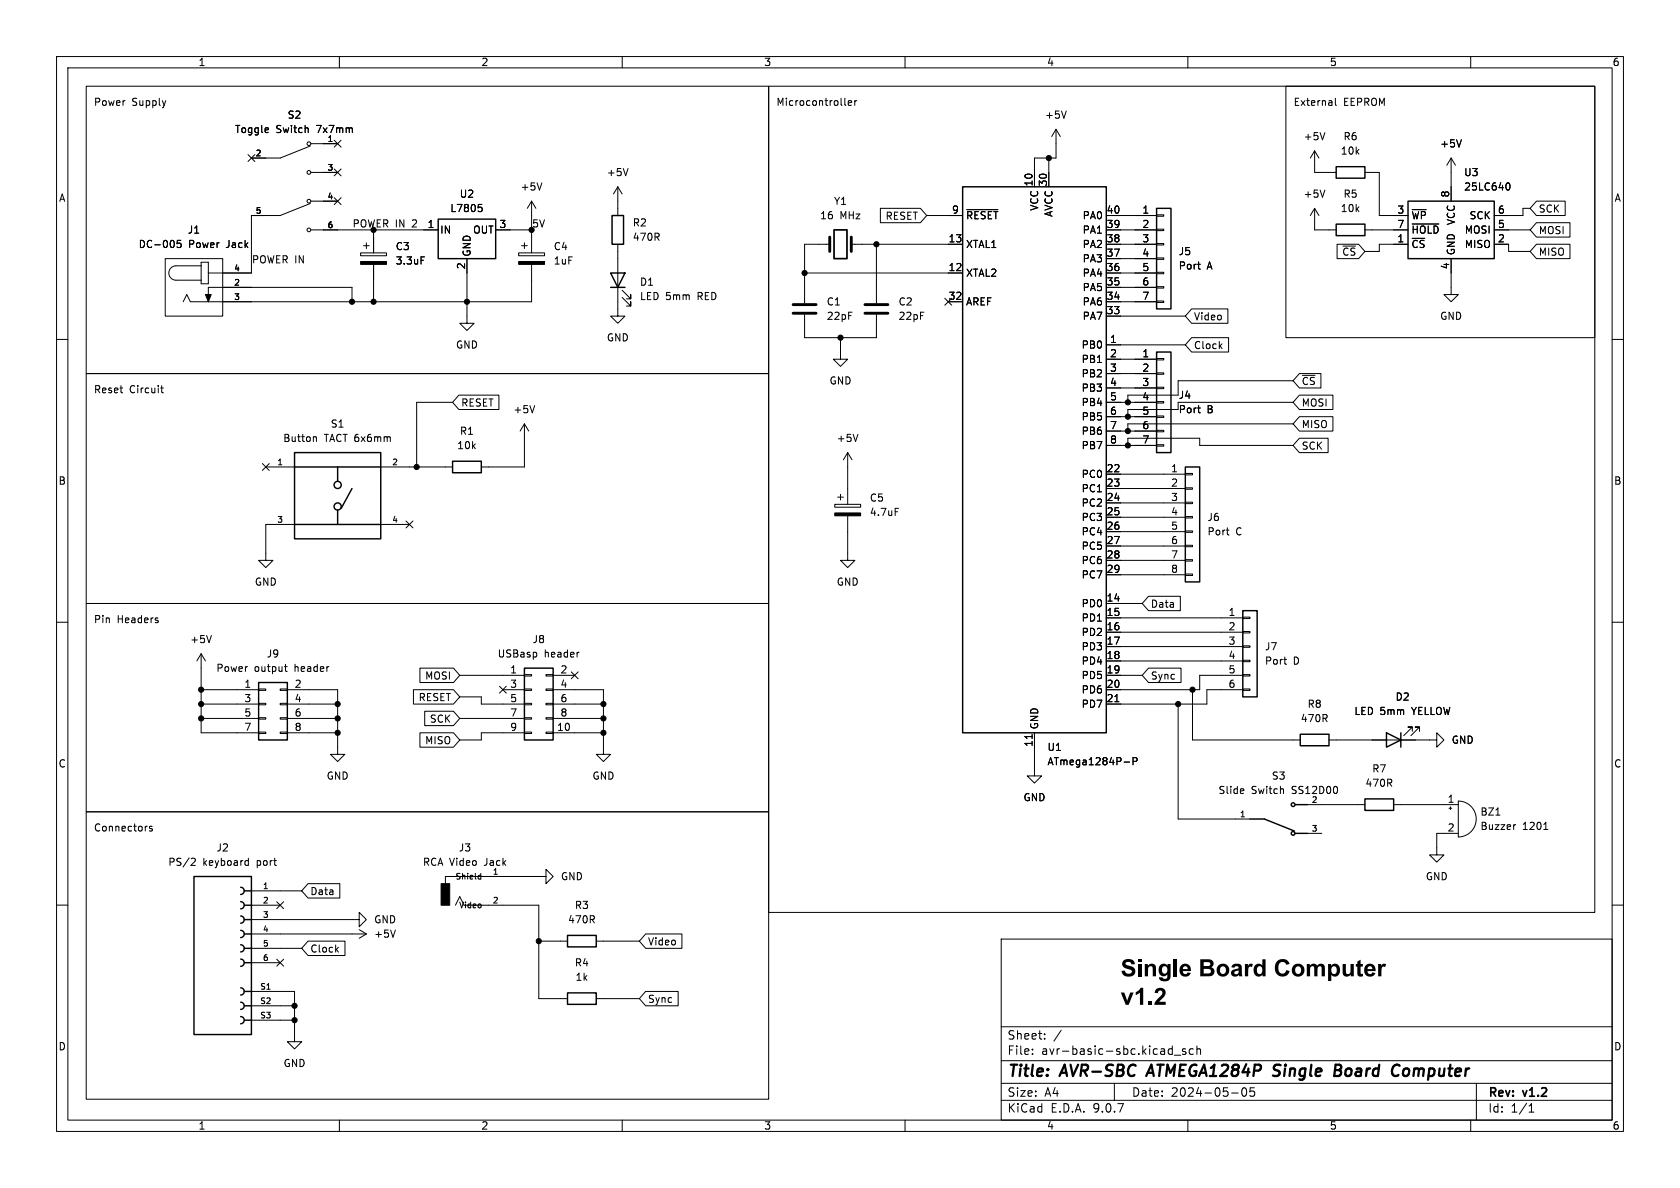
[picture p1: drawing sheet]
<svg xmlns="http://www.w3.org/2000/svg" width="297mm" height="210mm" viewBox="0 0 297 210" stroke-linecap="round" stroke-linejoin="round" font-family="sans-serif">
<g fill="none" stroke="#000" stroke-width=".18">
<path d="M10 10h277v190h-277zM12 12h273v186h-273zM15.2 15.2h120.7v50.8h-120.7zM60 10v2M110 10v2M135.9 15.2h146v146.1h-146zM149.4 18.5l.1 .1M150 18.2l.6-.1-.1-.2-.4-.1-.1 .2v.6h.5M151.1 17.8v.8M151.5 17.8l-.4 .2M160 10v2M188.5 19.6l-.4 1.3"/>
<path d="M210 10v2M227.3 15.2h54.6v44.5h-54.6zM236.1 17.4v1.1l.2 .1M260 10v2M43.8 27.3l1.3 1.2M45.1 27.3l-1.3 1.2M47.3 22.6l.2 .3-.6 .1M47.4 23.4h-.1M54.9 36l-5.4 2.1h-5.1v10.2h-7.6M54.9 25.8l-5.4 2.1h-5.1M55 25.4h4.7M55 30.5h4.7"/>
<path d="M55 35.6h4.7M59.1 24.8l1.2 1.2M59.1 35l1.2 1.2M59.1 29.9l1.2 1.2M60.3 24.8l-1.2 1.2M60.3 35l-1.2 1.2M60.3 29.9l-1.2 1.2M84.6 36.1h.6M84.7 36.6h.3l.2 .3v.4l-.5 .1M94 35.6l-.8 1.2M94 35.6l.7 1.2M94 35.6v9.1"/>
<path d="M95.8 32.3l-.4 1.3M109.2 33l-.7 1.3M109.2 33l.8 1.3M109.2 33v5.1M111 29.8l-.4 1.3M155.6 36.8h7.1l1.1 1.3-1.1 1.3h-7.1zM163.8 38.1h6.4M170.9 37.1h5.5M185.4 27.9v5.1M186.7 22.9v5h-3.8v5.1M186.7 22.9l-.8 1.2M186.7 22.9l.8 1.2"/>
<path d="M195.6 38.1h8.9M204.5 38h1.2v.2h-1.2zM232.4 26.7v3.8h3.8M232.4 36.8v3.8h3.8M232.4 36.8l-.8 1.3M232.4 36.8l.8 1.3M232.4 26.7l-.8 1.2M232.4 26.7l.8 1.2M234.2 33.6l-.4 1.3M234.2 23.4l-.4 1.3M241.3 30.5h2.5v7.6h5.1M249.7 37.1h2.4"/>
<path d="M249.7 39.6h4.7M256.5 27.9v7.7M256.5 27.9l-.7 1.3M256.5 27.9l.8 1.3M258.4 24.7l-.5 1.3M266.4 32.4l.1-.1a.68 .68 0 0 1 .5 .7 .68 .68 0 0 1-.5 .6l-.1-.1M270.5 36.8h-1.3v1.3h-5M271.6 39.4h6v2.5h-6l-1.1-1.3zM271.6 35.6h5.1v2.5h-5.1l-1.1-1.3zM29.2 45.7h10.2v10.2h-10.2zM32 42.5h-.6l-.1 .6 .2-.1h.4l.1 .2v.4l-.2 .2-.5-.2M35.6 47h-4.5a1.27 1.27 0 0 0-1.2 1.3 1.27 1.27 0 0 0 1.2 1.2h4.5"/>
<path d="M35.6 46.4h1.2v3.8h-1.2zM36.8 53.3v-2.5h25.4v2.5M55 40.6h22.5M63.8 44.7h4.5v.5h-4.5zM64.3 43.4h1M64.8 42.9v1M66 40.6v4.1M66 46.7v6.6M74.4 45.4h.6M82.5 45.7v11.5h1.3l-1.3 1.2-1.2-1.2h1.2M87.6 40.6h6.4M91.7 44.7h4.6v.5h-4.6z"/>
<path d="M92.2 43.4h1M92.7 42.9v1M94 46.7v6.6h-60.3l-.7-1.2-.6 1.2M109.2 43.2v12.7h1.3l-1.3 1.3-1.3-1.3h1.3M110 52.6l1.5 1.5v-.8v.8h-.8M110 51.3l1.5 1.5v-.7v.7h-.8M142.2 55.6v4.1h12.7v-4.1M142.2 48.3h28M146.7 43.2h-4.5v10.4M148.6 59.7v3.8h1.3l-1.3 1.3-1.3-1.3h1.3M150.5 43.2h19.7M154.9 43.2v10.4"/>
<path d="M167 52.7l1.2 1.2M167.6 53.3h2.6M168.2 52.7l-1.2 1.2M195.6 43.2h8.9M195.6 48.3h8.9M195.6 50.8h8.9M195.6 53.3h8.9M195.6 40.6h8.9M195.6 45.7h8.9M195.6 55.9h13.9M204.5 40.5h1.2v.3h-1.2zM204.5 43.1h1.2v.2h-1.2z"/>
<path d="M204.5 45.6h1.2v.2h-1.2zM204.5 48.1h1.2v.3h-1.2zM204.5 50.7h1.2v.2h-1.2zM204.5 53.2h1.2v.3h-1.2zM210.7 59.7h6.5v2.5h-6.5l-1.2-1.2zM210.7 54.6h6.4v2.6h-6.4l-1.2-1.3zM211.7 46.7h.5M212.1 47.6h.1M236.4 43.2h3.8l1.1 1.3-1.1 1.2h-3.8zM241.3 40.6h7.6M248.9 43.2h-5.1v1.3h-2.5M256.5 45.7v6.4h1.3l-1.3 1.2-1.2-1.2h1.2"/>
<path d="M264.2 43.2h2.5v1.3h3.8M264.2 40.6h6.3M271.6 43.2h6v2.5h-6l-1.1-1.2zM10 60h2M15.2 66h120.7v40.7h-120.7zM28.4 68.6h.5M28.6 68.2v1.1l.3 .1M55.6 77.2l.3 .2v.6M80 71.1h-6.3v11.5M81.1 69.8h7.1v2.6h-7.1l-1.1-1.3zM92.7 74.9v7.7h-7.6M92.7 74.9l-.8 1.3"/>
<path d="M92.7 74.9l.8 1.3M94.5 71.7l-.4 1.3M151.7 76.8l-.4 1.2M195.6 63.5h8.9M195.6 66h8.9M195.6 68.6h8.9M195.6 71.1h8.9M195.6 73.7h8.9M195.6 76.2h8.9M195.6 78.7h8.9M195.6 61h13.9M199.4 78.7v-1.2h12.7v1.2h16.5"/>
<path d="M204.5 63.4h1.2v.2h-1.2zM204.5 65.9h1.2v.3h-1.2zM204.5 68.5h1.2v.2h-1.2zM204.5 71h1.2v.2h-1.2zM204.5 73.5h1.2v.3h-1.2zM204.5 76.1h1.2v.2h-1.2zM204.5 78.6h1.2v.3h-1.2zM211.7 72.1h.5M212.1 73h.1M215.7 61.1l.3 .5M216 60.8l-.4 .5M228.6 71.1h-20.3v1.3h-8.9v1.3"/>
<path d="M228.6 67.3h-20.3v2.6h-8.9v1.2M228.6 74.9h-29.2v1.3M229.7 77.5h5.1v2.5h-5.1l-1.1-1.3zM229.7 73.7h5.9v2.5h-5.9l-1.1-1.3zM229.7 66h3.8v2.6h-3.8l-1.1-1.3zM229.7 69.8h5.9v2.6h-5.9l-1.1-1.3zM285 60h2M46.4 81.9l1.2 1.3M47 82.6h5.1M47.6 81.9l-1.2 1.3M52.1 92.7h-5.1v6.4h1.3l-1.3 1.2-1.3-1.2h1.3M67.3 82.6h12.7"/>
<path d="M67.3 92.7h5.1M71.8 92.1l1.2 1.2M73 92.1l-1.2 1.2M147.6 89.2h4.5v.5h-4.5zM148.1 87.9h1M148.6 87.4v1M149.9 91.2v7.9h1.2l-1.2 1.2-1.3-1.2h1.3M149.9 80v9.2M149.9 80l-.8 1.3M149.9 80l.7 1.3M158.3 89.9h.6M195.6 83.8h13.9"/>
<path d="M195.6 86.4h13.9M195.6 88.9h13.9M195.6 91.4h13.9M195.6 94h13.9M195.6 96.5h13.9M195.6 99.1h13.9M209.5 83.7h1.3v.2h-1.3zM209.5 86.2h1.3v.3h-1.3zM209.5 88.8h1.3v.2h-1.3zM209.5 91.3h1.3v.3h-1.3zM209.5 93.9h1.3v.2h-1.3zM209.5 96.4h1.3v.2h-1.3z"/>
<path d="M209.5 98.9h1.3v.3h-1.3zM216.8 93.7h.5M217.2 94.6h.1M10 110h2M15.2 106.7h120.7v36.8h-120.7zM27.9 109.7v.3M35.6 115.6v13.9h10.1M35.6 115.6l-.8 1.2M35.6 115.6l.7 1.2M37.4 112.3l-.4 1.3M50.3 117.8h.5M50.5 117.4v1.1l.3 .2"/>
<path d="M74.2 118.1h6l1.1 1.3-1.1 1.3h-6zM81.3 119.4h11.4M92.7 119.3h1.3v.2h-1.3zM96.5 119.3h1.3v.2h-1.3zM97.8 119.4h3.8M101 118.8l1.2 1.2M102.2 118.8l-1.2 1.2M102.3 115.3h.1M195.6 119.4h6.3M195.6 109.2h24.1M195.6 111.8h24.1M195.6 114.3h24.1"/>
<path d="M195.6 116.8h24.1M195.6 101.6h13.9M195.6 106.7h6.3M203 105.4h5.7v2.6h-5.7l-1.1-1.3zM203 118.1h5.8v2.6h-5.8l-1.1-1.3zM209.5 101.5h1.3v.2h-1.3zM219.7 109.1h1.3v.2h-1.3zM219.7 111.6h1.3v.3h-1.3zM219.7 114.2h1.3v.2h-1.3zM219.7 116.7h1.3v.3h-1.3zM219.7 119.3h1.3v.2h-1.3zM219.7 119.4h-7.6v2.5h-16.5"/>
<path d="M227 116.6h.4M227.3 117.4h.1M285 110h2M35.6 121.9h10.1M35.6 124.5h10.1M35.6 127h10.1M45.7 121.8h1.3v.2h-1.3zM45.7 124.3h1.3v.3h-1.3zM45.7 126.9h1.3v.2h-1.3zM45.7 129.4h1.3v.3h-1.3zM49.5 121.8h1.3v.2h-1.3zM49.5 124.3h1.3v.3h-1.3z"/>
<path d="M49.5 126.9h1.3v.2h-1.3zM49.5 129.4h1.3v.3h-1.3zM50.8 121.9h8.9v11.5h1.3l-1.3 1.2-1.3-1.2h1.3M50.8 124.5h8.9M50.8 127h8.9M50.8 129.5h8.9M73.1 121.9h7.1l1.1 1.3-1.1 1.3h-7.1zM74.2 129.5h6l1.1 1.3-1.1 1.3h-6zM75.1 125.7h5.1l1.1 1.3-1.1 1.3h-5.1zM81.3 123.2h3.8v1.3h7.6M81.3 127h11.4M88.3 121.3l1.2 1.2"/>
<path d="M88.9 121.9h3.8M89.5 121.3l-1.2 1.2M92.7 121.8h1.3v.2h-1.3zM92.7 124.3h1.3v.3h-1.3zM92.7 126.9h1.3v.2h-1.3zM92.7 129.4h1.3v.3h-1.3zM92.7 129.5h-7.6v1.3h-3.8M96.5 121.8h1.3v.2h-1.3zM96.5 124.3h1.3v.3h-1.3zM96.5 126.9h1.3v.2h-1.3zM96.5 129.4h1.3v.3h-1.3zM97.8 121.9h8.9v11.5h1.2l-1.2 1.2-1.3-1.2h1.3"/>
<path d="M97.8 124.5h8.9M97.8 127h8.9M97.8 129.5h8.9M182.5 129.8v.8M182.9 129.5v7.7h1.2l-1.2 1.2-1.3-1.2h1.3M197.1 124h.7M198.7 134.7h1M200.3 134.6l.6-.1 .1-.1v-.3l-.7-.2v1.3M208.3 124.5v20.3h12.7M210.8 121.9v8.9h19.1M219.7 121.8h1.3v.2h-1.3zM219.7 139.4l.2 .3-.6 .2"/>
<path d="M219.7 121.9h-6.3v2.6h-17.8M234.9 130.8h19.1v-1.3l1.3 1.3-1.3 1.3v-1.3M249.7 129.3v-.8h-.8h.8l-1.5 1.5M251 129.3v-.8h-.8h.8l-1.6 1.5M15.2 143.5h120.7v50.8h-120.7zM26.9 146.1h-.3l-.2 .1 .1 .2 .4 .1v.3h-.5M34 151.7l.4 .1 .1 .3-.8 .9h.8M43.5 152.1l.4 .1M43.9 152.9l-.4 .1M43.9 151.7v1.3M44.4 157.5h8.9M48.9 159.4l1.2 1.2"/>
<path d="M50.1 159.4l-1.2 1.2M54.5 156.2h5.6v2.6h-5.6l-1.2-1.3zM84.7 154.7l.3 .1M85 154.4v1M85 155.4h-.3M96.5 154.9v1.3l1.3-1.3-1.3-1.2v1.2h-17.8v1.3M219.8 140.2l-.1 .1M231.1 142.2h10.2M231.1 147.3h2.6M246.4 142.2h11.4M256.2 142.9h.5M256.4 142.6v.5"/>
<path d="M257.8 147.3h-3.8v3.8h1.3l-1.3 1.3-1.3-1.3h1.3M257.8 141.6a3.2 3.2 0 0 1 3.2 3.2 3.2 3.2 0 0 1-3.2 3.2zM264.5 144.1h.7M268 145.8h-.3M272.9 146.6h.7M10 160h2M44.4 175.3h7.7v8.9h1.2l-1.2 1.2-1.3-1.2h1.3M44.4 162.6h19.1v-1.3l1.3 1.3-1.3 1.2v-1.2M44.4 165.1h20.4M44.4 160h5.1M44.4 167.6h8.9M44.4 170.2h5.1"/>
<path d="M44.4 177.8h7.7M48.9 169.6l1.2 1.2M50.1 169.6l-1.2 1.2M54.5 166.4h6.5v2.5h-6.5l-1.2-1.3zM59.5 167.8l.3 .5M59.8 167.5l-.5 .4M63.5 164.3l1.3 .8M64.8 165.1l-1.3 .8M69.9 164.4l-.4 1.3M80.5 160l.8-1.5 .7 1.5M83.8 160h11.4v16.5h5.1M95.2 166.4h5.1"/>
<path d="M105.4 166.4h7.6M105.4 176.5h7.6M114.1 175.3h5.8v2.5h-5.8l-1.1-1.3zM114.1 165.1h6.5v2.5h-6.5l-1.1-1.2zM177 166h108v32h-108zM285 160h2M44.4 180.3h7.7M60 198v2M110 198v2M160 198v2M177 194.5h108M177 191.5h108"/>
<path d="M177 187.5h108M177 181.5h108M182.5 186.3v.1M182.5 185.5v.1M184.7 183.6v.1M184.7 182.8v.1M187.6 182.1l-1.3 2M197 191.5v3M206.8 185.4l.4 .1M207.2 184.9v1.5M207.2 186.3l-.4 .1M207.6 186.5h1.1"/>
<path d="M209.6 185.5l-.4-.1-.2 .2 .1 .2 .5 .2v.3h-.6M210 198v2M211 185.5l-.5-.1-.3 .3v.4l.2 .2h.6M211.6 185.5l.2-.1 .4 .1v.9M211.6 184.9v1.5M217.7 193.2h1.2M219.7 192.4l.2-.1a.81 .81 0 0 1 .6 .6 .81 .81 0 0 1-.3 .8l-.2 .1a.81 .81 0 0 1-.3-1.4zM221.7 192.3h-.7v.7l.2-.1h.5l.1 .3-.1 .5-.2 .1-.5-.1M260 198v2M261 191.5v6.5M270.3 196.6h.9M270.3 195.5l.4-.4v1.5"/>
<circle cx="54.6" cy="25.4" r=".33"/>
<circle cx="54.6" cy="30.5" r=".33"/>
<circle cx="54.6" cy="35.6" r=".33"/>
<circle cx="54.6" cy="40.6" r=".33"/>
</g>
<path d="M203.6 188.2l-1 2M226.1 190a.85 .85 0 0 1-1.1 .1M226.1 188.2l-.7 .1a.46 .46 0 0 0-.2 .5 .46 .46 0 0 0 .3 .4l.6 .2M236 189.2h.7M236.1 188.2h.7a.49 .49 0 0 1 .3 .5 .49 .49 0 0 1-.4 .5M236.7 189.2l.2 .1a.58 .58 0 0 1-.3 .9h-.7M248.8 188.9a.62 .62 0 0 0-.7 .4v.7a.52 .52 0 0 0 .7 .1" fill="none" stroke="#000" stroke-width=".4"/>
<path d="M140.2 53.8h4.1M140.2 55.4h4.1M146.7 41.9v2.6M150.5 41.9v2.6M152.9 53.8h4.1M152.9 55.4h4.1" fill="none" stroke="#000" stroke-width=".51"/>
<g fill="#000" stroke="#000" stroke-width=".18">
<path d="M36.3 52.1h1l-.5 1.2zM63.8 46.2h4.5v.5h-4.5zM91.7 46.2h4.6v.5h-4.6zM147.6 90.7h4.5v.5h-4.5zM78 156.2h1.5v3.8h-1.5z"/>
<circle cx="185.4" cy="27.9" r=".46"/>
<circle cx="62.2" cy="53.3" r=".46"/>
<circle cx="66" cy="40.6" r=".46"/>
<circle cx="66" cy="53.3" r=".46"/>
<circle cx="82.5" cy="53.3" r=".46"/>
<circle cx="94" cy="40.6" r=".46"/>
<circle cx="142.2" cy="48.3" r=".46"/>
<circle cx="148.6" cy="59.7" r=".46"/>
<circle cx="154.9" cy="43.2" r=".46"/>
<circle cx="199.4" cy="71.1" r=".46"/>
<circle cx="199.4" cy="76.2" r=".46"/>
<circle cx="199.4" cy="73.7" r=".46"/>
<circle cx="199.4" cy="78.7" r=".46"/>
<circle cx="73.7" cy="82.6" r=".46"/>
<circle cx="35.6" cy="127" r=".46"/>
<circle cx="35.6" cy="121.9" r=".46"/>
<circle cx="35.6" cy="124.5" r=".46"/>
<circle cx="59.7" cy="129.5" r=".46"/>
<circle cx="59.7" cy="127" r=".46"/>
<circle cx="59.7" cy="124.5" r=".46"/>
<circle cx="106.7" cy="127" r=".46"/>
<circle cx="106.7" cy="124.5" r=".46"/>
<circle cx="106.7" cy="129.5" r=".46"/>
<circle cx="208.3" cy="124.5" r=".46"/>
<circle cx="210.8" cy="121.9" r=".46"/>
<circle cx="52.1" cy="177.8" r=".46"/>
<circle cx="95.2" cy="166.4" r=".46"/>
<circle cx="52.1" cy="180.3" r=".46"/>
</g>
<g fill="none" stroke="#000" stroke-width=".25">
<path d="M77.5 38.7h10.1v7h-10.1zM108.2 38.1h2v5.1h-2zM170.2 33h25.4v96.5h-25.4zM204.5 36.8h2.5v17.8h-2.5zM236.2 39.6h5.1v2.1h-5.1zM236.2 29.5h5.1v2h-5.1zM248.9 35.6h15.3v10.1h-15.3zM107.9 48.3h2.6l-1.3 2.5zM107.9 50.8h2.6M204.5 62.2h2.5v17.8h-2.5zM52.1 80h15.2v15.3h-15.2zM52.1 82.6h15.2"/>
<path d="M52.1 92.7h15.2M59.7 82.6v2.5M59.7 90.2v2.5M62.2 86.4l-1.9 3.5M80 81.5h5.1v2.1h-5.1zM209.5 82.6h2.6v20.3h-2.6zM92.7 118.1h5.1v12.7h-5.1zM219.7 108h2.5v15.2h-2.5zM45.7 120.7h5.1v10.1h-5.1zM229.9 129.8h5v2h-5zM245.1 129.5l2.5 1.3-2.5 1.3zM247.6 129.5v2.6"/>
<path d="M34.3 154.9h10.1v28h-10.1zM42.5 156.8a.64 .64 0 0 1 .7 .7 .64 .64 0 0 1-.7 .6M42.5 159.4a.64 .64 0 0 1 .7 .6 .64 .64 0 0 1-.7 .7M43.2 157.5h1.2M221 144.8h2.5l5.4 2.1M229 142.2h2.1M229 147.3h2.1M241.3 141.2h5.1v2.1h-5.1zM42.5 161.9a.64 .64 0 0 1 .7 .7 .64 .64 0 0 1-.7 .6M42.5 164.5a.64 .64 0 0 1 .7 .6 .64 .64 0 0 1-.7 .6M42.5 167a.64 .64 0 0 1 .7 .6 .64 .64 0 0 1-.7 .7M42.5 169.5a.64 .64 0 0 1 .7 .7 .64 .64 0 0 1-.7 .6"/>
<path d="M42.5 174.6a.64 .64 0 0 1 .7 .7 .64 .64 0 0 1-.7 .6M42.5 177.2a.64 .64 0 0 1 .7 .6 .64 .64 0 0 1-.7 .6M42.5 179.7a.64 .64 0 0 1 .7 .6 .64 .64 0 0 1-.7 .7M43.2 160h1.2M43.2 162.6h1.2M43.2 165.1h1.2M43.2 167.6h1.2M43.2 170.2h1.2M43.2 175.3h1.2M43.2 177.8h1.2M100.3 165.4h5.1v2h-5.1zM100.3 175.5h5.1v2h-5.1z"/>
<path d="M43.2 180.3h1.2"/>
<circle cx="59.7" cy="85.7" r=".63"/>
<circle cx="59.7" cy="89.5" r=".63"/>
<circle cx="228.6" cy="147.3" r=".33"/>
<circle cx="228.6" cy="142.2" r=".33"/>
</g>
<path d="M147.4 40.6h2.3v5.1h-2.3z" fill="none" stroke="#000" stroke-width=".3"/>
<g font-size="4.2">
<text x="198.1" y="173.1">Single Board Computer</text>
<text x="198.1" y="178.1">v1.2</text>
</g>
<g font-size="2.8">
<text x="178" y="190.9">Title:</text>
<text x="187.7" y="190.9">AVR-SBC</text>
<text x="203.8" y="190.9">ATMEGA1284P</text>
<text x="226.8" y="190.9">Single</text>
<text x="238.3" y="190.9">Board</text>
<text x="249.3" y="190.9">Computer</text>
</g>
<g font-size="2.1">
<text x="178" y="184">Sheet:</text>
<text x="178" y="186.7">File:</text>
<text x="184.1" y="186.7">avr-basic-sbc.kicad_sch</text>
<text x="178" y="196.9">KiCad</text>
<text x="178" y="194.1">Size:</text>
<text x="184.7" y="194.1">A4</text>
<text x="185.7" y="196.9">E.D.A.</text>
<text x="193.3" y="196.9">9.0.7</text>
<text x="200" y="194.1">Date:</text>
<text x="207" y="194.1">2024-05-05</text>
<text x="263" y="194.3">Rev:</text>
<text x="263" y="196.9">Id:</text>
<text x="267.1" y="196.9">1/1</text>
<text x="269.4" y="194.3">v1.2</text>
</g>
<g font-size="1.8">
<text x="35" y="11.9">1</text>
<text x="85" y="11.9">2</text>
<text x="135" y="11.9">3</text>
<text x="185" y="11.9">4</text>
<text x="235" y="11.9">5</text>
<text x="285" y="11.9">6</text>
<text x="16.5" y="18.8">Power</text>
<text x="23.3" y="18.8">Supply</text>
<text x="41.4" y="23.7">Toggle</text>
<text x="48.8" y="23.7">Switch</text>
<text x="50.8" y="21.2">S2</text>
<text x="56.1" y="23.7">7x7mm</text>
<text x="137.2" y="18.8">Microcontroller</text>
<text x="184.7" y="21.2">+5V</text>
<text x="228.6" y="18.8">External</text>
<text x="237.5" y="18.8">EEPROM</text>
<text x="230.4" y="25">+5V</text>
<text x="236.9" y="27.5">10k</text>
<text x="237.4" y="25">R6</text>
<text x="254.5" y="26.3">+5V</text>
<text x="10.3" y="35.9">A</text>
<text x="81.2" y="35.2">U2</text>
<text x="91.9" y="33.9">+5V</text>
<text x="107.2" y="31.3">+5V</text>
<text x="182.6" y="33.1" transform="rotate(-90 182.6 33.1)">10</text>
<text x="185.2" y="33.1" transform="rotate(-90 185.2 33.1)">30</text>
<text x="230.4" y="35.2">+5V</text>
<text x="237.4" y="35.2">R5</text>
<text x="256.3" y="35" transform="rotate(-90 256.3 35)">8</text>
<text x="258.7" y="31.3">U3</text>
<text x="258.7" y="33.9">25LC640</text>
<text x="285.3" y="35.9">A</text>
<text x="33.1" y="41.5">J1</text>
<text x="62.2" y="40.3">POWER IN</text>
<text x="73" y="40.3">2</text>
<text x="75.5" y="40.4">1</text>
<text x="77.7" y="41.5">IN</text>
<text x="79.5" y="37.7">L7805</text>
<text x="83.5" y="41.5">OUT</text>
<text x="88.2" y="40.4">3</text>
<text x="94" y="40.3">5V</text>
<text x="111.8" y="40.2">R2</text>
<text x="144.9" y="39">16</text>
<text x="147.3" y="36.4">Y1</text>
<text x="148.5" y="39">MHz</text>
<text x="156.5" y="39.1">RESET</text>
<text x="168.2" y="37.8">9</text>
<text x="170.7" y="39">~{RESET}</text>
<text x="183.7" y="37.4" transform="rotate(-90 183.7 37.4)">VCC</text>
<text x="186.3" y="38.4" transform="rotate(-90 186.3 38.4)">AVCC</text>
<text x="191.3" y="39">PA0</text>
<text x="191.3" y="41.5">PA1</text>
<text x="195.5" y="37.8">40</text>
<text x="195.5" y="40.4">39</text>
<text x="201.9" y="37.8">1</text>
<text x="201.9" y="40.4">2</text>
<text x="236.9" y="37.7">10k</text>
<text x="246.9" y="37.8">3</text>
<text x="246.9" y="40.4">7</text>
<text x="249.4" y="39">~{WP}</text>
<text x="249.4" y="41.5">~{HOLD}</text>
<text x="257.4" y="39.9" transform="rotate(-90 257.4 39.9)">VCC</text>
<text x="258.9" y="41.5">MOSI</text>
<text x="259.7" y="39">SCK</text>
<text x="264.7" y="37.8">6</text>
<text x="264.7" y="40.4">5</text>
<text x="271.9" y="41.6">MOSI</text>
<text x="271.9" y="37.8">SCK</text>
<text x="24.4" y="44">DC-005</text>
<text x="33.3" y="44">Power</text>
<text x="40.1" y="44">Jack</text>
<text x="44.4" y="46.6">POWER IN</text>
<text x="69.9" y="44.4">C3</text>
<text x="69.9" y="47">3.3uF</text>
<text x="82.3" y="47.7" transform="rotate(-90 82.3 47.7)">2</text>
<text x="83.4" y="45.5" transform="rotate(-90 83.4 45.5)">GND</text>
<text x="97.8" y="44.4">C4</text>
<text x="97.8" y="47">1uF</text>
<text x="111.8" y="42.8">470R</text>
<text x="167.6" y="42.9">13</text>
<text x="170.7" y="44">XTAL1</text>
<text x="191.3" y="44">PA2</text>
<text x="191.3" y="46.6">PA3</text>
<text x="195.5" y="42.9">38</text>
<text x="195.5" y="45.5">37</text>
<text x="201.9" y="42.9">3</text>
<text x="201.9" y="45.5">4</text>
<text x="208.3" y="45.3">J5</text>
<text x="208.3" y="47.9">Port</text>
<text x="213.4" y="47.9">A</text>
<text x="237.2" y="45.4">~{CS}</text>
<text x="246.9" y="42.9">1</text>
<text x="249.4" y="44">~{CS}</text>
<text x="256.3" y="47.7" transform="rotate(-90 256.3 47.7)">4</text>
<text x="257.4" y="45.2" transform="rotate(-90 257.4 45.2)">GND</text>
<text x="258.9" y="44">MISO</text>
<text x="264.7" y="42.9">2</text>
<text x="271.9" y="45.4">MISO</text>
<text x="113" y="50.7">D1</text>
<text x="113" y="53.3">LED 5mm</text>
<text x="123.4" y="53.3">RED</text>
<text x="167.6" y="48">12</text>
<text x="167.6" y="53.1">32</text>
<text x="170.7" y="49.1">XTAL2</text>
<text x="191.3" y="49.1">PA4</text>
<text x="191.3" y="51.7">PA5</text>
<text x="195.5" y="48">36</text>
<text x="195.5" y="50.5">35</text>
<text x="195.5" y="53.1">34</text>
<text x="201.9" y="48">5</text>
<text x="201.9" y="50.5">6</text>
<text x="201.9" y="53.1">7</text>
<text x="146.1" y="54.2">C1</text>
<text x="146.1" y="56.7">22pF</text>
<text x="158.8" y="54.2">C2</text>
<text x="158.8" y="56.7">22pF</text>
<text x="170.7" y="54.2">AREF</text>
<text x="191.3" y="54.2">PA6</text>
<text x="191.3" y="56.7">PA7</text>
<text x="195.5" y="55.6">33</text>
<text x="211" y="56.8">Video</text>
<text x="254.5" y="56.7">GND</text>
<text x="80.5" y="61.8">GND</text>
<text x="107.2" y="60.6">GND</text>
<text x="191.1" y="61.8">PB0</text>
<text x="191.1" y="64.4">PB1</text>
<text x="196.1" y="60.7">1</text>
<text x="196.1" y="63.2">2</text>
<text x="196.1" y="65.8">3</text>
<text x="201.9" y="63.2">1</text>
<text x="201.9" y="65.8">2</text>
<text x="211" y="61.9">Clock</text>
<text x="16.5" y="69.6">Reset</text>
<text x="22.9" y="69.6">Circuit</text>
<text x="146.6" y="68.2">GND</text>
<text x="191.1" y="66.9">PB2</text>
<text x="191.1" y="69.4">PB3</text>
<text x="191.1" y="72">PB4</text>
<text x="196.1" y="68.3">4</text>
<text x="196.1" y="70.9">5</text>
<text x="201.9" y="68.3">3</text>
<text x="201.9" y="70.9">4</text>
<text x="208.3" y="70.7">J4</text>
<text x="230" y="68.3">~{CS}</text>
<text x="58.4" y="75.8">S1</text>
<text x="81.2" y="77.1">R1</text>
<text x="81.4" y="72.1">RESET</text>
<text x="90.7" y="73.3">+5V</text>
<text x="191.1" y="74.5">PB5</text>
<text x="191.1" y="77.1">PB6</text>
<text x="196.1" y="73.4">6</text>
<text x="196.1" y="75.9">7</text>
<text x="201.9" y="73.4">5</text>
<text x="201.9" y="75.9">6</text>
<text x="208.3" y="73.3">Port</text>
<text x="213.4" y="73.3">B</text>
<text x="230" y="75.9">MISO</text>
<text x="230" y="72.1">MOSI</text>
<text x="50" y="78.3">Button</text>
<text x="57.3" y="78.3">TACT 6x6mm</text>
<text x="80.7" y="79.6">10k</text>
<text x="147.8" y="78.3">+5V</text>
<text x="191.1" y="79.6">PB7</text>
<text x="195.5" y="83.6">22</text>
<text x="196.1" y="78.5">8</text>
<text x="201.9" y="78.5">7</text>
<text x="206.9" y="83.6">1</text>
<text x="230" y="79.7">SCK</text>
<text x="10.3" y="85.9">B</text>
<text x="153.7" y="88.9">C5</text>
<text x="191.1" y="84.7">PC0</text>
<text x="191.1" y="87.2">PC1</text>
<text x="191.1" y="89.8">PC2</text>
<text x="195.5" y="86.1">23</text>
<text x="195.5" y="88.6">24</text>
<text x="206.9" y="86.1">2</text>
<text x="206.9" y="88.6">3</text>
<text x="285.3" y="85.9">B</text>
<text x="153.7" y="91.4">4.7uF</text>
<text x="191.1" y="92.3">PC3</text>
<text x="191.1" y="94.8">PC4</text>
<text x="195.5" y="91.2">25</text>
<text x="195.5" y="93.7">26</text>
<text x="206.9" y="91.2">4</text>
<text x="206.9" y="93.7">5</text>
<text x="213.4" y="92.3">J6</text>
<text x="213.4" y="94.8">Port</text>
<text x="218.5" y="94.8">C</text>
<text x="191.1" y="97.4">PC5</text>
<text x="191.1" y="99.9">PC6</text>
<text x="195.5" y="96.3">27</text>
<text x="195.5" y="98.8">28</text>
<text x="195.5" y="101.3">29</text>
<text x="206.9" y="96.3">6</text>
<text x="206.9" y="98.8">7</text>
<text x="206.9" y="101.3">8</text>
<text x="45" y="103.7">GND</text>
<text x="147.8" y="103.7">GND</text>
<text x="191.1" y="102.5">PC7</text>
<text x="191.1" y="107.5">PD0</text>
<text x="195.5" y="106.4">14</text>
<text x="203.4" y="107.6">Data</text>
<text x="16.5" y="110.2">Pin</text>
<text x="20.7" y="110.2">Headers</text>
<text x="33.5" y="113.9">+5V</text>
<text x="94.1" y="113.9">J8</text>
<text x="191.1" y="110.1">PD1</text>
<text x="191.1" y="112.6">PD2</text>
<text x="195.5" y="109">15</text>
<text x="195.5" y="111.5">16</text>
<text x="217.1" y="109">1</text>
<text x="217.1" y="111.5">2</text>
<text x="38.1" y="119">Power</text>
<text x="44.9" y="119">output</text>
<text x="47.1" y="116.4">J9</text>
<text x="52.2" y="119">header</text>
<text x="87.9" y="116.4">USBasp</text>
<text x="90.1" y="119.1">1</text>
<text x="96.2" y="116.4">header</text>
<text x="99" y="119.1">2</text>
<text x="191.1" y="115.2">PD3</text>
<text x="191.1" y="117.7">PD4</text>
<text x="195.5" y="114">17</text>
<text x="195.5" y="116.6">18</text>
<text x="195.5" y="119.1">19</text>
<text x="217.1" y="114">3</text>
<text x="217.1" y="116.6">4</text>
<text x="217.1" y="119.1">5</text>
<text x="223.5" y="115.2">J7</text>
<text x="223.5" y="117.7">Port</text>
<text x="228.6" y="117.7">D</text>
<text x="43.1" y="121.7">1</text>
<text x="43.1" y="124.2">3</text>
<text x="52" y="121.7">2</text>
<text x="52" y="124.2">4</text>
<text x="73.9" y="124.1">RESET</text>
<text x="75.1" y="120.3">MOSI</text>
<text x="90.1" y="121.7">3</text>
<text x="90.1" y="124.2">5</text>
<text x="99" y="121.7">4</text>
<text x="99" y="124.2">6</text>
<text x="191.1" y="120.2">PD5</text>
<text x="191.1" y="122.8">PD6</text>
<text x="191.1" y="125.3">PD7</text>
<text x="195.5" y="121.7">20</text>
<text x="195.5" y="124.2">21</text>
<text x="203.4" y="120.3">Sync</text>
<text x="217.1" y="121.7">6</text>
<text x="231.1" y="125.3">R8</text>
<text x="246.6" y="124.1">D2</text>
<text x="43.1" y="126.7">5</text>
<text x="43.1" y="129.3">7</text>
<text x="52" y="126.7">6</text>
<text x="52" y="129.3">8</text>
<text x="75.1" y="131.8">MISO</text>
<text x="75.9" y="128">SCK</text>
<text x="90.1" y="126.7">7</text>
<text x="90.1" y="129.3">9</text>
<text x="98.4" y="129.3">10</text>
<text x="99" y="126.7">8</text>
<text x="183.7" y="129" transform="rotate(-90 183.7 129)">GND</text>
<text x="229.9" y="127.9">470R</text>
<text x="239.3" y="126.6">LED 5mm</text>
<text x="249.7" y="126.6">YELLOW</text>
<text x="256.5" y="131.7">GND</text>
<text x="10.3" y="135.9">C</text>
<text x="182.6" y="132.1" transform="rotate(-90 182.6 132.1)">11</text>
<text x="185.1" y="135.5">ATmega1284P-P</text>
<text x="185.1" y="132.9">U1</text>
<text x="242.5" y="136.8">R7</text>
<text x="285.3" y="135.9">C</text>
<text x="57.7" y="138">GND</text>
<text x="104.6" y="138">GND</text>
<text x="180.8" y="141.8">GND</text>
<text x="215.3" y="140.6">Slide</text>
<text x="221.2" y="140.6">Switch</text>
<text x="224.7" y="138">S3</text>
<text x="228.5" y="140.6">SS12D00</text>
<text x="241.3" y="139.3">470R</text>
<text x="255.8" y="142">1</text>
<text x="16.5" y="147.1">Connectors</text>
<text x="255.8" y="147.1">2</text>
<text x="261.6" y="144.4">BZ1</text>
<text x="261.6" y="146.9">Buzzer</text>
<text x="269.2" y="146.9">1201</text>
<text x="29.7" y="153.3">PS/2</text>
<text x="35.8" y="153.3">keyboard</text>
<text x="38.2" y="150.7">J2</text>
<text x="45.5" y="153.3">port</text>
<text x="74.7" y="153.3">RCA Video</text>
<text x="81" y="150.7">J3</text>
<text x="85.7" y="153.3">Jack</text>
<text x="99.1" y="155.8">GND</text>
<text x="252" y="155.8">GND</text>
<text x="54.8" y="158.4">Data</text>
<text x="101.5" y="160.9">R3</text>
<text x="66" y="166">+5V</text>
<text x="66" y="163.4">GND</text>
<text x="100.3" y="163.4">470R</text>
<text x="114.5" y="167.3">Video</text>
<text x="54.8" y="168.6">Clock</text>
<text x="101.5" y="171">R4</text>
<text x="101.6" y="173.6">1k</text>
<text x="114.5" y="177.5">Sync</text>
<text x="10.3" y="185.9">D</text>
<text x="285.3" y="185.9">D</text>
<text x="50" y="188.8">GND</text>
<text x="35" y="199.9">1</text>
<text x="85" y="199.9">2</text>
<text x="135" y="199.9">3</text>
<text x="185" y="199.9">4</text>
<text x="235" y="199.9">5</text>
<text x="285" y="199.9">6</text>
</g>
<g font-size="1.4">
<text x="45.1" y="27.7">2</text>
<text x="57.8" y="25.1">1</text>
<text x="57.8" y="30.2">3</text>
<text x="57.8" y="35.3">4</text>
<text x="45.1" y="37.8">5</text>
<text x="57.8" y="40.4">6</text>
<text x="41.3" y="48">4</text>
<text x="41.3" y="50.5">2</text>
<text x="41.3" y="53.1">3</text>
<text x="48.9" y="82.3">1</text>
<text x="69.2" y="82.3">2</text>
<text x="48.9" y="92.5">3</text>
<text x="69.2" y="92.5">4</text>
<text x="231.8" y="142">2</text>
<text x="219.1" y="144.5">1</text>
<text x="231.8" y="147.1">3</text>
<text x="80.4" y="155.7">Shield</text>
<text x="87" y="154.7">1</text>
<text x="46.4" y="157.2">1</text>
<text x="46.4" y="159.8">2</text>
<text x="81" y="160.8">Video</text>
<text x="87" y="159.8">2</text>
<text x="46.4" y="162.3">3</text>
<text x="46.4" y="164.8">4</text>
<text x="46.4" y="167.4">5</text>
<text x="46.4" y="169.9">6</text>
<text x="45.9" y="175">S1</text>
<text x="45.9" y="177.5">S2</text>
<text x="45.9" y="180.1">S3</text>
</g>
</svg>
